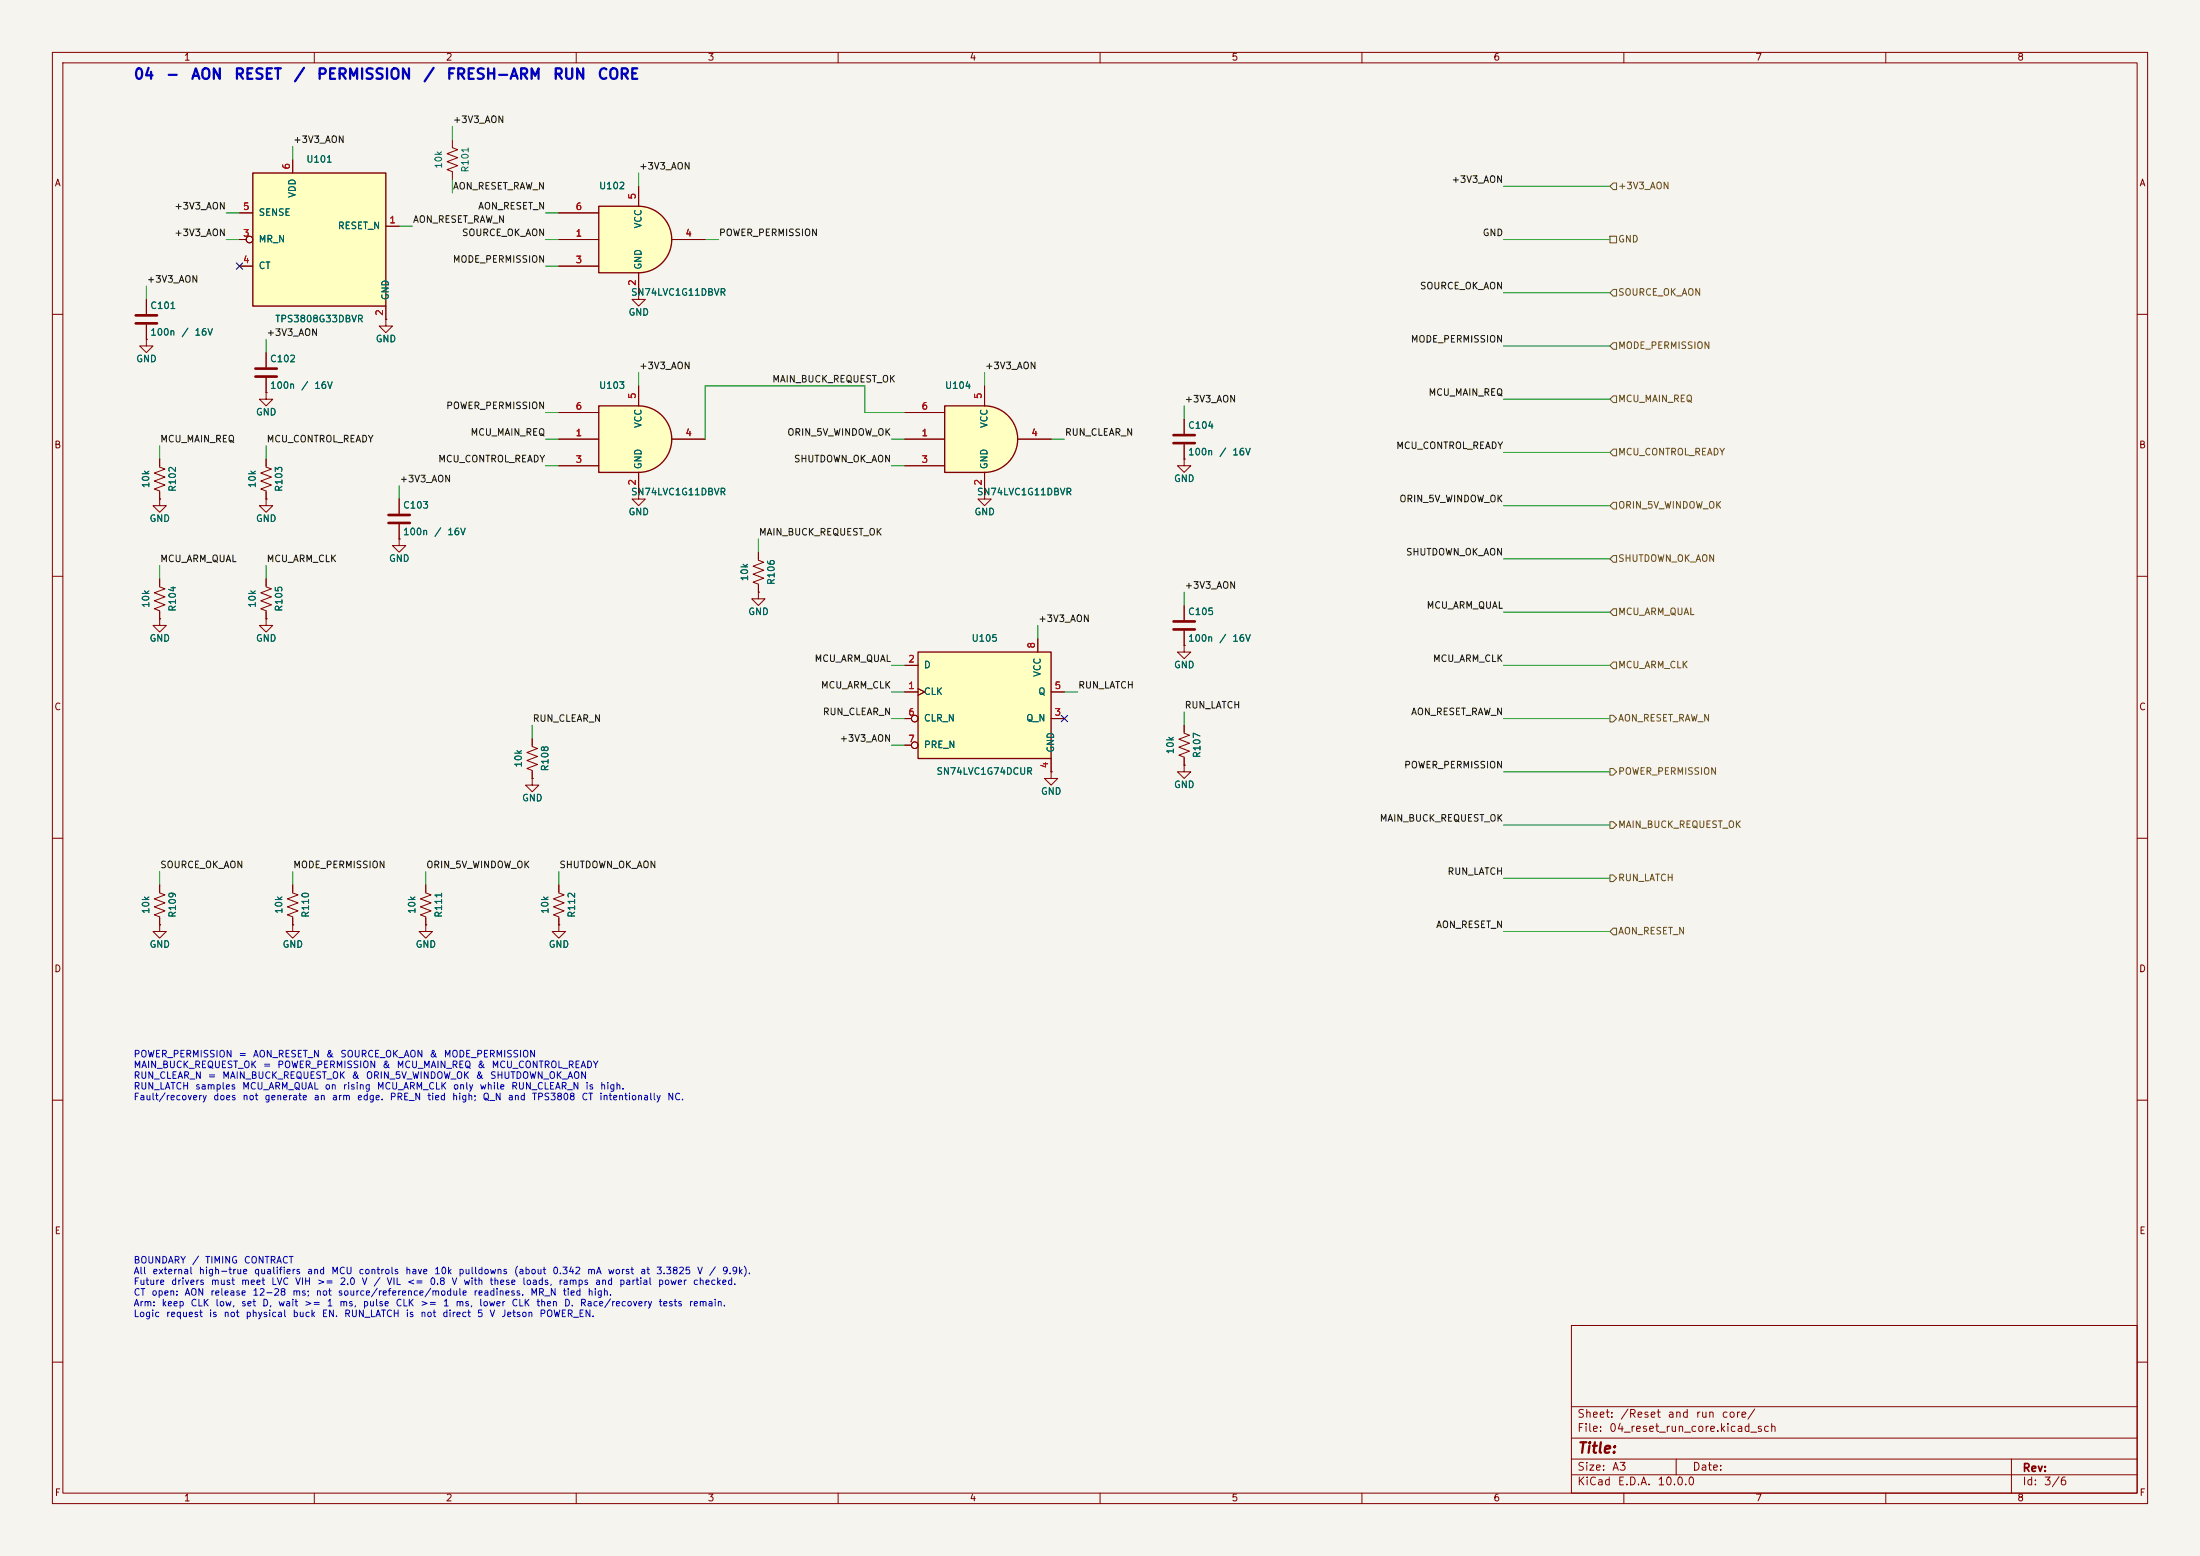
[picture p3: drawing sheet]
<svg xmlns="http://www.w3.org/2000/svg" width="420mm" height="297mm" viewBox="0 0 420 297" stroke-linecap="round" stroke-linejoin="round" font-family="sans-serif">
<path d="M0 0h420v297h-420z" fill="#f5f4ef" stroke="#f5f4ef" stroke-width=".19"/>
<g fill="none" stroke="#840000" stroke-width=".19">
<path d="M10 10h400v277h-400zM12 12h396v273h-396zM60 10v2M110 10v2M160 10v2M210 10v2M260 10v2M310 10v2M360 10v2M10 60h2M73.7 61v1.2h1.2l-1.2 1.3-1.3-1.3h1.3M73.7 61h.1"/>
<path d="M408 60h2M10 110h2M30.5 110.5v1.5l1 .4-2 .8 2 .7-2 .8 2 .7-2 .8 1 .4v1.5M144.8 105.4v1.5l1 .4-2 .8 2 .7-2 .8 2 .8-2 .7 1 .4v1.5M144.8 113v1.3h1.2l-1.2 1.3-1.3-1.3h1.3M144.8 113h.1M408 110h2M10 160h2M408 160h2M10 210h2M408 210h2M300 253h108v32h-108z"/>
<path d="M10 260h2M300 278.5h108M300 274.5h108M300 268.5h108M320 278.5v3M384 278.5v6.5M408 260h2M60 285v2M110 285v2M160 285v2M210 285v2M260 285v2"/>
<path d="M300 281.5h108M310 285v2M360 285v2"/>
</g>
<path d="M121.9 77.5a6.4 6.4 0 0 1 6.3 6.3 6.4 6.4 0 0 1-6.3 6.4z" fill="#ffffc2" stroke="#ffffc2" stroke-width=".19"/>
<path d="M114.3 77.5h7.6v12.7h-7.6z" fill="#ffffc2"/>
<path d="M114.3 77.5h7.6a6.4 6.4 0 0 1 6.3 6.3 6.4 6.4 0 0 1-6.3 6.4h-7.6z" fill="none" stroke="#840000" stroke-width=".25"/>
<g fill="none" stroke="#840000" stroke-width=".19">
<path d="M121.9 55.9v1.3h1.3l-1.3 1.2-1.3-1.2h1.3M121.9 55.9h.1M106.7 78.7h7.6M121.9 73.7v3.8M106.7 83.8h7.6M106.7 88.9h7.6M121.9 94v1.3h1.3l-1.3 1.2-1.3-1.2h1.3M121.9 94h.1M121.9 90.2v3.8M128.3 83.8h6.3M226.1 87.6v1.3h1.2l-1.2 1.3-1.3-1.3h1.3M226.1 87.6h.1"/>
<path d="M226.1 115.6v2.8M226.1 138.4v1.6l1 .3-2.1 .8 2.1 .8-2.1 .7 2.1 .8-2.1 .7 1.1 .4v1.6M226.1 123.2v1.3h1.2l-1.2 1.2-1.3-1.2h1.3M226.1 123.2h.1M226.1 120.4v2.8M226.1 146.1v1.2h1.2l-1.2 1.3-1.3-1.3h1.3M226.1 146.1h.1"/>
</g>
<path d="M224 118.6h4.1M224 120.1h4.1" fill="none" stroke="#840000" stroke-width=".51"/>
<path d="M121.9 39.4a6.4 6.4 0 0 1 6.3 6.3 6.4 6.4 0 0 1-6.3 6.4z" fill="#ffffc2" stroke="#ffffc2" stroke-width=".19"/>
<path d="M114.3 39.4h7.6v12.7h-7.6z" fill="#ffffc2"/>
<path d="M114.3 39.4h7.6a6.4 6.4 0 0 1 6.3 6.3 6.4 6.4 0 0 1-6.3 6.4h-7.6z" fill="none" stroke="#840000" stroke-width=".25"/>
<g fill="none" stroke="#840000" stroke-width=".19">
<path d="M86.4 26.7v1.5l1 .4-2.1 .7 2.1 .8-2.1 .8 2.1 .7-2.1 .8 1.1 .4v1.5M121.9 35.6v3.8M27.9 57.2v2.7M106.7 45.7h7.6M106.7 50.8h7.6M106.7 40.6h7.6M121.9 52.1v3.8M128.3 45.7h6.3M27.9 62v2.8M226.1 80v2.8M226.1 84.8v2.8M101.6 148.6v1.3h1.3l-1.3 1.2-1.3-1.2h1.3"/>
<path d="M101.6 148.6h.1M101.6 141v1.5l1 .4-2 .7 2 .8-2 .8 2 .7-2 .8 1 .4v1.5M200.7 147.3v1.3h1.2l-1.2 1.3-1.3-1.3h1.3M200.7 147.3h.1M30.5 176.5v1.3h1.2l-1.2 1.3-1.3-1.3h1.3M30.5 176.5h.1M30.5 168.9v1.5l1 .4-2 .8 2 .7-2 .8 2 .8-2 .7 1 .4v1.5M55.9 176.5v1.3h1.2l-1.2 1.3-1.3-1.3h1.3M55.9 176.5h.1M55.9 168.9v1.5l1 .4-2 .8 2 .7-2 .8 2 .8-2 .7 1 .4v1.5M81.3 176.5v1.3h1.2l-1.2 1.3-1.3-1.3h1.3M81.3 176.5h.1"/>
<path d="M106.7 176.5v1.3h1.2l-1.2 1.3-1.3-1.3h1.3M106.7 176.5h.1M106.7 168.9v1.5l1 .4-2 .8 2 .7-2 .8 2 .8-2 .7 1 .4v1.5"/>
</g>
<path d="M25.9 60.2h4.1M25.9 61.7h4.1M224 83.1h4.1M224 84.6h4.1" fill="none" stroke="#840000" stroke-width=".51"/>
<path d="M188 77.5a6.4 6.4 0 0 1 6.3 6.3 6.4 6.4 0 0 1-6.3 6.4z" fill="#ffffc2" stroke="#ffffc2" stroke-width=".19"/>
<path d="M180.3 77.5h7.7v12.7h-7.7z" fill="#ffffc2"/>
<path d="M180.3 77.5h7.7a6.4 6.4 0 0 1 6.3 6.3 6.4 6.4 0 0 1-6.3 6.4h-7.7z" fill="none" stroke="#840000" stroke-width=".25"/>
<path d="M172.7 78.7h7.6M188 73.7v3.8M172.7 83.8h7.6M172.7 88.9h7.6M188 94v1.3h1.2l-1.2 1.2-1.3-1.2h1.3M188 94h.1M188 90.2v3.8M194.3 83.8h6.4" fill="none" stroke="#840000" stroke-width=".19"/>
<path d="M175.3 124.5h25.4v20.3h-25.4z" fill="#ffffc2"/>
<path d="M175.3 124.5h25.4v20.3h-25.4z" fill="none" stroke="#840000" stroke-width=".25"/>
<g fill="none" stroke="#840000" stroke-width=".19">
<path d="M27.9 64.8v1.2h1.3l-1.3 1.3-1.2-1.3h1.2M27.9 64.8h.1M50.8 74.9v1.3h1.3l-1.3 1.3-1.3-1.3h1.3M50.8 74.9h.1M30.5 95.3v1.2h1.2l-1.2 1.3-1.3-1.3h1.3M30.5 95.3h.1M30.5 87.6v1.6l1 .3-2 .8 2 .8-2 .7 2 .8-2 .7 1 .4v1.6M50.8 87.6v1.6l1 .3-2 .8 2 .8-2 .7 2 .8-2 .7 1 .4v1.6M50.8 95.3v1.2h1.3l-1.3 1.3-1.3-1.3h1.3M50.8 95.3h.1M76.2 95.3v2.7M30.5 118.1v1.3h1.2l-1.2 1.3-1.3-1.3h1.3"/>
<path d="M30.5 118.1h.1M50.8 118.1v1.3h1.3l-1.3 1.3-1.3-1.3h1.3M50.8 118.1h.1M50.8 110.5v1.5l1 .4-2 .8 2 .7-2 .8 2 .7-2 .8 1 .4v1.5M76.2 102.9v1.2h1.3l-1.3 1.3-1.3-1.3h1.3M76.2 102.9h.1M76.2 100.1v2.8M172.7 132.1h2.6M172.7 127h2.6M172.7 137.2h1.3M175.3 131.4l1.2 .7-1.2 .6M198.1 121.9v2.6"/>
<path d="M200.7 132.1h2.5M200.7 137.2h2.5M172.7 142.2h1.3M200.7 144.8v2.5M81.3 168.9v1.5l1 .4-2 .8 2 .7-2 .8 2 .8-2 .7 1 .4v1.5"/>
<circle cx="174.6" cy="137.2" r=".63"/>
<circle cx="174.6" cy="142.2" r=".63"/>
</g>
<path d="M74.2 98.3h4M74.2 99.8h4" fill="none" stroke="#840000" stroke-width=".51"/>
<path d="M48.3 33h25.4v25.4h-25.4z" fill="#ffffc2"/>
<path d="M48.3 33h25.4v25.4h-25.4z" fill="none" stroke="#840000" stroke-width=".25"/>
<g fill="none" stroke="#840000" stroke-width=".19">
<path d="M55.9 30.5v2.5M121.9 35.6v3.8M27.9 57.2v2.7M45.7 45.7h1.3M45.7 50.8h2.6M45.7 40.6h2.6M73.7 43.2h2.5M73.7 58.4v2.6M106.7 45.7h7.6M106.7 50.8h7.6M106.7 40.6h7.6M121.9 55.9h.1"/>
<path d="M121.9 52.1v3.8M128.3 45.7h6.3M27.9 64.8h.1M27.9 62v2.8M50.8 74.9h.1M50.8 67.3v2.8M50.8 72.1v2.8M73.7 61h.1M106.7 78.7h7.6M121.9 73.7v3.8M172.7 78.7h7.6M188 73.7v3.8"/>
<path d="M30.5 95.3h.1M30.5 87.6v1.3M30.5 94v1.3M50.8 95.3h.1M50.8 87.6v1.3M50.8 94v1.3M76.2 95.3v2.7M106.7 83.8h7.6M106.7 88.9h7.6M121.9 94h.1M121.9 90.2v3.8M128.3 83.8h6.3"/>
<path d="M172.7 83.8h7.6M172.7 88.9h7.6M188 94h.1M188 90.2v3.8M194.3 83.8h6.4M226.1 87.6h.1M226.1 80v2.8M226.1 84.8v2.8M30.5 118.1h.1M30.5 110.5v1.3M30.5 116.8v1.3M50.8 118.1h.1"/>
<path d="M50.8 110.5v1.3M50.8 116.8v1.3M76.2 102.9h.1M76.2 100.1v2.8M144.8 113h.1M144.8 105.4v1.3M144.8 111.8v1.2M226.1 115.6v2.8M172.7 132.1h2.6M172.7 127h2.6M172.7 137.2h1.3M175.3 131.4l1.2 .7-1.2 .6"/>
<path d="M198.1 121.9v2.6M200.7 132.1h2.5M200.7 137.2h2.5M226.1 123.2h.1M226.1 120.4v2.8M226.1 138.4v1.3M101.6 148.6h.1M101.6 141v1.2M101.6 147.3v1.3M172.7 142.2h1.3M200.7 147.3h.1M200.7 144.8v2.5"/>
<path d="M226.1 146.1h.1M226.1 144.8v1.3M30.5 176.5h.1M30.5 168.9v1.3M30.5 175.3v1.2M55.9 176.5h.1M55.9 168.9v1.3M55.9 175.3v1.2M81.3 176.5h.1M81.3 168.9v1.3M81.3 175.3v1.2M106.7 176.5h.1"/>
<path d="M106.7 168.9v1.3M106.7 175.3v1.2"/>
<circle cx="47.6" cy="45.7" r=".63"/>
<circle cx="174.6" cy="137.2" r=".63"/>
<circle cx="174.6" cy="142.2" r=".63"/>
</g>
<path d="M48.8 70.4h4M48.8 71.9h4" fill="none" stroke="#840000" stroke-width=".51"/>
<g fill="none" stroke="#725600" stroke-width=".19">
<path d="M308 34.9h.6v1.3h-.6l-.7-.6zM307.3 45.1h1.3v1.3h-1.3zM308 55.2h.6v1.3h-.6l-.7-.6zM308 65.4h.6v1.3h-.6l-.7-.7zM308 75.6h.6v1.2h-.6l-.7-.6zM308 85.7h.6v1.3h-.6l-.7-.6zM308 95.9h.6v1.3h-.6l-.7-.7zM308 116.2h.6v1.3h-.6l-.7-.7zM308 106h.6v1.3h-.6l-.7-.6zM307.3 136.5h.7l.6 .7-.6 .6h-.7zM308 126.4h.6v1.2h-.6l-.7-.6zM307.3 146.7h.7l.6 .6-.6 .7h-.7z"/>
<path d="M307.3 156.8h.7l.6 .7-.6 .6h-.7zM307.3 167h.7l.6 .6-.6 .7h-.7zM308 177.2h.6v1.2h-.6l-.7-.6z"/>
</g>
<g fill="none" stroke="#009600" stroke-width=".19">
<path d="M55.9 27.9v2.6M86.4 24.1v2.6M86.4 34.3v2.5M121.9 33v2.6M287 35.6h20.3M27.9 54.6v2.6M43.2 40.6h2.5M43.2 45.7h2.5M76.2 43.2h2.5M104.1 40.6h2.6M104.1 45.7h2.6M104.1 50.8h2.6"/>
<path d="M134.6 45.7h2.6M287 45.7h20.3M287 55.9h20.3M50.8 64.8v2.5M104.1 78.7h2.6M121.9 71.1v2.6M172.7 78.7h-7.6v-5h-30.5v10.1M188 71.1v2.6M226.1 77.5v2.5M287 66h20.3M287 76.2h20.3M30.5 85.1v2.5"/>
<path d="M50.8 85.1v2.5M76.2 92.7v2.6M104.1 83.8h2.6M104.1 88.9h2.6M170.2 83.8h2.5M170.2 88.9h2.5M200.7 83.8h2.5M287 86.4h20.3M287 96.5h20.3M30.5 108v2.5M50.8 108v2.5M144.8 102.9v2.5"/>
<path d="M198.1 119.4v2.5M226.1 113v2.6M287 106.7h20.3M287 116.8h20.3M101.6 138.4v2.6M170.2 132.1h2.5M170.2 127h2.5M170.2 137.2h2.5M203.2 132.1h2.5M226.1 135.9v2.5M287 127h20.3M287 137.2h20.3"/>
<path d="M170.2 142.2h2.5M287 147.3h20.3M287 157.5h20.3M30.5 166.4v2.5M55.9 166.4v2.5M81.3 166.4v2.5M106.7 166.4v2.5M287 167.6h20.3M287 177.8h20.3"/>
</g>
<path d="M45.1 50.2l1.2 1.2M46.3 50.2l-1.2 1.2M202.6 136.6l1.2 1.2M203.8 136.6l-1.2 1.2" fill="none" stroke="#000084" stroke-width=".19"/>
<g font-size="2" fill="#0000c2">
<text x="25.4" y="15.6">04</text>
<text x="31.5" y="15.6">-</text>
<text x="36.3" y="15.6">AON</text>
<text x="44.6" y="15.6">RESET</text>
<text x="55.9" y="15.6">/</text>
<text x="60.4" y="15.6">PERMISSION</text>
<text x="80.7" y="15.6">/</text>
<text x="85.1" y="15.6">FRESH-ARM</text>
<text x="105.4" y="15.6">RUN</text>
<text x="113.9" y="15.6">CORE</text>
</g>
<text font-size="2" fill="#840000" x="301" y="277.9">Title:</text>
<g font-size="1.5" fill="#840000">
<text x="301" y="273.7">File:</text>
<text x="301" y="271">Sheet:</text>
<text x="307.1" y="273.7">04_reset_run_core.kicad_sch</text>
<text x="309.2" y="271">/Reset</text>
<text x="318.2" y="271">and</text>
<text x="323.6" y="271">run</text>
<text x="328.5" y="271">core/</text>
<text x="301" y="281.1">Size:</text>
<text x="307.6" y="281.1">A3</text>
<text x="323" y="281.1">Date:</text>
<text x="386" y="281.3">Rev:</text>
<text x="301" y="283.9">KiCad</text>
<text x="308.7" y="283.9">E.D.A.</text>
<text x="316.3" y="283.9">10.0.0</text>
<text x="386" y="283.9">Id:</text>
<text x="390.1" y="283.9">3/6</text>
</g>
<g font-size="1.3" fill="#840000">
<text x="35" y="11.9">1</text>
<text x="85" y="11.9">2</text>
<text x="135" y="11.9">3</text>
<text x="185" y="11.9">4</text>
<text x="235" y="11.9">5</text>
<text x="285" y="11.9">6</text>
<text x="335" y="11.9">7</text>
<text x="385" y="11.9">8</text>
<text x="10.3" y="35.9">A</text>
<text x="408.3" y="35.9">A</text>
<text x="10.3" y="85.9">B</text>
<text x="408.2" y="85.9">B</text>
<text x="10.3" y="135.9">C</text>
<text x="408.2" y="135.9">C</text>
<text x="10.3" y="185.9">D</text>
<text x="408.2" y="185.9">D</text>
<text x="10.3" y="235.9">E</text>
<text x="408.3" y="235.9">E</text>
<text x="10.3" y="285.9">F</text>
<text x="35" y="286.9">1</text>
<text x="85" y="286.9">2</text>
<text x="135" y="286.9">3</text>
<text x="185" y="286.9">4</text>
<text x="235" y="286.9">5</text>
<text x="285" y="286.9">6</text>
<text x="335" y="286.9">7</text>
<text x="385" y="286.9">8</text>
<text x="408.3" y="285.9">F</text>
</g>
<g font-size="1.3" fill="#0f0f0f">
<text x="86.4" y="23.8">+3V3_AON</text>
<text x="55.9" y="27.6">+3V3_AON</text>
<text x="121.9" y="32.7">+3V3_AON</text>
<text x="277" y="35.2">+3V3_AON</text>
<text x="33.2" y="40.3">+3V3_AON</text>
<text x="86.4" y="36.5">AON_RESET_RAW_N</text>
<text x="91.2" y="40.3">AON_RESET_N</text>
<text x="33.2" y="45.4">+3V3_AON</text>
<text x="78.7" y="42.8">AON_RESET_RAW_N</text>
<text x="88.1" y="45.4">SOURCE_OK_AON</text>
<text x="137.2" y="45.4">POWER_PERMISSION</text>
<text x="282.9" y="45.4">GND</text>
<text x="86.3" y="50.5">MODE_PERMISSION</text>
<text x="27.9" y="54.3">+3V3_AON</text>
<text x="271" y="55.5">SOURCE_OK_AON</text>
<text x="50.8" y="64.4">+3V3_AON</text>
<text x="269.2" y="65.7">MODE_PERMISSION</text>
<text x="121.9" y="70.8">+3V3_AON</text>
<text x="188" y="70.8">+3V3_AON</text>
<text x="147.3" y="73.3">MAIN_BUCK_REQUEST_OK</text>
<text x="226.1" y="77.1">+3V3_AON</text>
<text x="272.6" y="75.9">MCU_MAIN_REQ</text>
<text x="85.1" y="78.4">POWER_PERMISSION</text>
<text x="89.7" y="83.5">MCU_MAIN_REQ</text>
<text x="150.2" y="83.5">ORIN_5V_WINDOW_OK</text>
<text x="203.2" y="83.5">RUN_CLEAR_N</text>
<text x="30.5" y="84.7">MCU_MAIN_REQ</text>
<text x="50.8" y="84.7">MCU_CONTROL_READY</text>
<text x="83.6" y="88.6">MCU_CONTROL_READY</text>
<text x="151.5" y="88.6">SHUTDOWN_OK_AON</text>
<text x="266.4" y="86">MCU_CONTROL_READY</text>
<text x="76.2" y="92.4">+3V3_AON</text>
<text x="267" y="96.2">ORIN_5V_WINDOW_OK</text>
<text x="30.5" y="107.6">MCU_ARM_QUAL</text>
<text x="50.8" y="107.6">MCU_ARM_CLK</text>
<text x="144.8" y="102.5">MAIN_BUCK_REQUEST_OK</text>
<text x="268.3" y="106.3">SHUTDOWN_OK_AON</text>
<text x="226.1" y="112.7">+3V3_AON</text>
<text x="198.1" y="119">+3V3_AON</text>
<text x="272.2" y="116.5">MCU_ARM_QUAL</text>
<text x="155.4" y="126.7">MCU_ARM_QUAL</text>
<text x="156.6" y="131.7">MCU_ARM_CLK</text>
<text x="205.7" y="131.7">RUN_LATCH</text>
<text x="273.5" y="126.7">MCU_ARM_CLK</text>
<text x="157" y="136.8">RUN_CLEAR_N</text>
<text x="226.1" y="135.5">RUN_LATCH</text>
<text x="269.3" y="136.8">AON_RESET_RAW_N</text>
<text x="101.6" y="138.1">RUN_CLEAR_N</text>
<text x="160.2" y="141.9">+3V3_AON</text>
<text x="267.9" y="147">POWER_PERMISSION</text>
<text x="263.3" y="157.1">MAIN_BUCK_REQUEST_OK</text>
<text x="30.5" y="166">SOURCE_OK_AON</text>
<text x="55.9" y="166">MODE_PERMISSION</text>
<text x="81.3" y="166">ORIN_5V_WINDOW_OK</text>
<text x="106.7" y="166">SHUTDOWN_OK_AON</text>
<text x="276.2" y="167.3">RUN_LATCH</text>
<text x="274.1" y="177.5">AON_RESET_N</text>
</g>
<g font-size="1.3" fill="#a90000">
<text x="55.6" y="32.5" transform="rotate(-90 55.6 32.5)">6</text>
<text x="46.3" y="40.4">5</text>
<text x="109.8" y="40.4">6</text>
<text x="121.7" y="38.2" transform="rotate(-90 121.7 38.2)">5</text>
<text x="46.3" y="45.5">3</text>
<text x="74.2" y="42.9">1</text>
<text x="109.8" y="45.5">1</text>
<text x="130.7" y="45.5">4</text>
<text x="46.3" y="50.5">4</text>
<text x="109.8" y="50.5">3</text>
<text x="121.7" y="54.7" transform="rotate(-90 121.7 54.7)">2</text>
<text x="73.4" y="60.4" transform="rotate(-90 73.4 60.4)">2</text>
<text x="121.7" y="76.3" transform="rotate(-90 121.7 76.3)">5</text>
<text x="187.7" y="76.3" transform="rotate(-90 187.7 76.3)">5</text>
<text x="109.8" y="83.6">1</text>
<text x="109.8" y="78.5">6</text>
<text x="130.7" y="83.6">4</text>
<text x="175.8" y="83.6">1</text>
<text x="175.8" y="78.5">6</text>
<text x="196.8" y="83.6">4</text>
<text x="109.8" y="88.6">3</text>
<text x="175.8" y="88.6">3</text>
<text x="121.7" y="92.8" transform="rotate(-90 121.7 92.8)">2</text>
<text x="187.7" y="92.8" transform="rotate(-90 187.7 92.8)">2</text>
<text x="197.9" y="123.9" transform="rotate(-90 197.9 123.9)">8</text>
<text x="173.3" y="131.8">1</text>
<text x="173.3" y="126.7">2</text>
<text x="201.2" y="131.8">5</text>
<text x="173.3" y="136.9">6</text>
<text x="201.2" y="136.9">3</text>
<text x="173.3" y="142">7</text>
<text x="200.4" y="146.8" transform="rotate(-90 200.4 146.8)">4</text>
</g>
<g font-size="1.3" fill="#006464">
<text x="58.4" y="31.3">U101</text>
<text x="84.7" y="32.3" transform="rotate(-90 84.7 32.3)">10k</text>
<text x="89.8" y="33" transform="rotate(-90 89.8 33)">R101</text>
<text x="49.3" y="41.5">SENSE</text>
<text x="56.7" y="37.9" transform="rotate(-90 56.7 37.9)">VDD</text>
<text x="114.3" y="36.4">U102</text>
<text x="49.3" y="46.6">MR_N</text>
<text x="64.4" y="44">RESET_N</text>
<text x="122.8" y="43.7" transform="rotate(-90 122.8 43.7)">VCC</text>
<text x="49.3" y="51.7">CT</text>
<text x="122.8" y="51.6" transform="rotate(-90 122.8 51.6)">GND</text>
<text x="28.6" y="59.3">C101</text>
<text x="74.5" y="57.4" transform="rotate(-90 74.5 57.4)">GND</text>
<text x="120.4" y="56.7">SN74LVC1G11DBVR</text>
<text x="28.6" y="64.4">100n</text>
<text x="34.5" y="64.4">/</text>
<text x="37" y="64.4">16V</text>
<text x="52.4" y="61.8">TPS3808G33DBVR</text>
<text x="71.6" y="65.6">GND</text>
<text x="119.9" y="60.6">GND</text>
<text x="25.9" y="69.4">GND</text>
<text x="51.4" y="69.4">C102</text>
<text x="51.4" y="74.5">100n</text>
<text x="57.4" y="74.5">/</text>
<text x="59.9" y="74.5">16V</text>
<text x="114.3" y="74.5">U103</text>
<text x="180.3" y="74.5">U104</text>
<text x="48.8" y="79.6">GND</text>
<text x="122.8" y="81.8" transform="rotate(-90 122.8 81.8)">VCC</text>
<text x="188.8" y="81.8" transform="rotate(-90 188.8 81.8)">VCC</text>
<text x="226.7" y="82.1">C104</text>
<text x="122.8" y="89.7" transform="rotate(-90 122.8 89.7)">GND</text>
<text x="188.8" y="89.7" transform="rotate(-90 188.8 89.7)">GND</text>
<text x="226.7" y="87.2">100n</text>
<text x="232.7" y="87.2">/</text>
<text x="235.2" y="87.2">16V</text>
<text x="28.8" y="93.3" transform="rotate(-90 28.8 93.3)">10k</text>
<text x="33.9" y="94" transform="rotate(-90 33.9 94)">R102</text>
<text x="49.1" y="93.3" transform="rotate(-90 49.1 93.3)">10k</text>
<text x="54.2" y="94" transform="rotate(-90 54.2 94)">R103</text>
<text x="120.4" y="94.8">SN74LVC1G11DBVR</text>
<text x="186.4" y="94.8">SN74LVC1G11DBVR</text>
<text x="224" y="92.3">GND</text>
<text x="28.4" y="99.9">GND</text>
<text x="48.8" y="99.9">GND</text>
<text x="76.8" y="97.4">C103</text>
<text x="119.9" y="98.7">GND</text>
<text x="185.9" y="98.7">GND</text>
<text x="74.2" y="107.5">GND</text>
<text x="76.8" y="102.5">100n</text>
<text x="82.8" y="102.5">/</text>
<text x="85.3" y="102.5">16V</text>
<text x="143.1" y="111" transform="rotate(-90 143.1 111)">10k</text>
<text x="148.2" y="111.8" transform="rotate(-90 148.2 111.8)">R106</text>
<text x="28.8" y="116.1" transform="rotate(-90 28.8 116.1)">10k</text>
<text x="33.9" y="116.9" transform="rotate(-90 33.9 116.9)">R104</text>
<text x="49.1" y="116.1" transform="rotate(-90 49.1 116.1)">10k</text>
<text x="54.2" y="116.9" transform="rotate(-90 54.2 116.9)">R105</text>
<text x="142.7" y="117.7">GND</text>
<text x="226.7" y="117.7">C105</text>
<text x="28.4" y="122.8">GND</text>
<text x="48.8" y="122.8">GND</text>
<text x="185.4" y="122.8">U105</text>
<text x="226.7" y="122.8">100n</text>
<text x="232.7" y="122.8">/</text>
<text x="235.2" y="122.8">16V</text>
<text x="176.3" y="127.9">D</text>
<text x="199" y="129.3" transform="rotate(-90 199 129.3)">VCC</text>
<text x="224" y="127.9">GND</text>
<text x="176.3" y="132.9">CLK</text>
<text x="198.1" y="132.9">Q</text>
<text x="176.3" y="138">CLR_N</text>
<text x="176.3" y="143.1">PRE_N</text>
<text x="195.8" y="138">Q_N</text>
<text x="201.5" y="143.8" transform="rotate(-90 201.5 143.8)">GND</text>
<text x="99.9" y="146.6" transform="rotate(-90 99.9 146.6)">10k</text>
<text x="105" y="147.3" transform="rotate(-90 105 147.3)">R108</text>
<text x="178.7" y="148.2">SN74LVC1G74DCUR</text>
<text x="224.4" y="144.1" transform="rotate(-90 224.4 144.1)">10k</text>
<text x="229.5" y="144.8" transform="rotate(-90 229.5 144.8)">R107</text>
<text x="99.6" y="153.3">GND</text>
<text x="198.6" y="152">GND</text>
<text x="224" y="150.7">GND</text>
<text x="28.8" y="174.5" transform="rotate(-90 28.8 174.5)">10k</text>
<text x="33.9" y="175.3" transform="rotate(-90 33.9 175.3)">R109</text>
<text x="54.2" y="174.5" transform="rotate(-90 54.2 174.5)">10k</text>
<text x="59.3" y="175.3" transform="rotate(-90 59.3 175.3)">R110</text>
<text x="79.6" y="174.5" transform="rotate(-90 79.6 174.5)">10k</text>
<text x="84.7" y="175.3" transform="rotate(-90 84.7 175.3)">R111</text>
<text x="105" y="174.5" transform="rotate(-90 105 174.5)">10k</text>
<text x="110.1" y="175.3" transform="rotate(-90 110.1 175.3)">R112</text>
<text x="28.4" y="181.2">GND</text>
<text x="53.8" y="181.2">GND</text>
<text x="79.2" y="181.2">GND</text>
<text x="104.6" y="181.2">GND</text>
</g>
<g font-size="1.3" fill="#725600">
<text x="308.8" y="36.4">+3V3_AON</text>
<text x="308.8" y="46.6">GND</text>
<text x="308.8" y="56.7">SOURCE_OK_AON</text>
<text x="308.8" y="66.9">MODE_PERMISSION</text>
<text x="308.8" y="77.1">MCU_MAIN_REQ</text>
<text x="308.8" y="87.2">MCU_CONTROL_READY</text>
<text x="308.8" y="97.4">ORIN_5V_WINDOW_OK</text>
<text x="308.8" y="107.5">SHUTDOWN_OK_AON</text>
<text x="308.8" y="117.7">MCU_ARM_QUAL</text>
<text x="308.8" y="127.9">MCU_ARM_CLK</text>
<text x="308.8" y="138">AON_RESET_RAW_N</text>
<text x="308.8" y="148.2">POWER_PERMISSION</text>
<text x="308.8" y="158.3">MAIN_BUCK_REQUEST_OK</text>
<text x="308.8" y="168.5">RUN_LATCH</text>
<text x="308.8" y="178.7">AON_RESET_N</text>
</g>
<g font-size="1.3" fill="#0000c2">
<text x="25.4" y="202.1">POWER_PERMISSION</text>
<text x="45.4" y="202.1">=</text>
<text x="48.2" y="202.1">AON_RESET_N</text>
<text x="62.1" y="202.1">&amp;</text>
<text x="64.9" y="202.1">SOURCE_OK_AON</text>
<text x="81.9" y="202.1">&amp;</text>
<text x="84.6" y="202.1">MODE_PERMISSION</text>
<text x="25.4" y="204.2">MAIN_BUCK_REQUEST_OK</text>
<text x="25.4" y="206.2">RUN_CLEAR_N</text>
<text x="25.4" y="208.3">RUN_LATCH</text>
<text x="37.2" y="208.3">samples</text>
<text x="39.6" y="206.2">=</text>
<text x="42.3" y="206.2">MAIN_BUCK_REQUEST_OK</text>
<text x="46.1" y="208.3">MCU_ARM_QUAL</text>
<text x="50.1" y="204.2">=</text>
<text x="52.8" y="204.2">POWER_PERMISSION</text>
<text x="61.9" y="208.3">on</text>
<text x="65.3" y="208.3">rising</text>
<text x="67" y="206.2">&amp;</text>
<text x="69.8" y="206.2">ORIN_5V_WINDOW_OK</text>
<text x="71.8" y="208.3">MCU_ARM_CLK</text>
<text x="72.9" y="204.2">&amp;</text>
<text x="75.6" y="204.2">MCU_MAIN_REQ</text>
<text x="86.4" y="208.3">only</text>
<text x="90.7" y="206.2">&amp;</text>
<text x="91" y="204.2">&amp;</text>
<text x="91.5" y="208.3">while</text>
<text x="93.4" y="206.2">SHUTDOWN_OK_AON</text>
<text x="93.7" y="204.2">MCU_CONTROL_READY</text>
<text x="97.5" y="208.3">RUN_CLEAR_N</text>
<text x="111.7" y="208.3">is</text>
<text x="114.5" y="208.3">high.</text>
<text x="25.4" y="210.3">Fault/recovery</text>
<text x="40.6" y="210.3">does</text>
<text x="46.2" y="210.3">not</text>
<text x="50.4" y="210.3">generate</text>
<text x="59.8" y="210.3">an</text>
<text x="63.2" y="210.3">arm</text>
<text x="68" y="210.3">edge.</text>
<text x="74.3" y="210.3">PRE_N</text>
<text x="81.5" y="210.3">tied</text>
<text x="86.2" y="210.3">high;</text>
<text x="92" y="210.3">Q_N</text>
<text x="96.8" y="210.3">and</text>
<text x="101.4" y="210.3">TPS3808</text>
<text x="110.9" y="210.3">CT</text>
<text x="114.3" y="210.3">intentionally</text>
<text x="127.3" y="210.3">NC.</text>
<text x="25.4" y="241.5">BOUNDARY</text>
<text x="25.4" y="243.5">All</text>
<text x="25.4" y="245.6">Future</text>
<text x="29" y="243.5">external</text>
<text x="32.6" y="245.6">drivers</text>
<text x="36.5" y="241.5">/</text>
<text x="37.8" y="243.5">high-true</text>
<text x="39.1" y="241.5">TIMING</text>
<text x="40.1" y="245.6">must</text>
<text x="45.9" y="245.6">meet</text>
<text x="46.5" y="241.5">CONTRACT</text>
<text x="48.4" y="243.5">qualifiers</text>
<text x="51.7" y="245.6">LVC</text>
<text x="56.2" y="245.6">VIH</text>
<text x="58.5" y="243.5">and</text>
<text x="60.4" y="245.6">&gt;=</text>
<text x="63.1" y="243.5">MCU</text>
<text x="64.7" y="245.6">2.0</text>
<text x="68.3" y="243.5">controls</text>
<text x="68.9" y="245.6">V</text>
<text x="71.2" y="245.6">/</text>
<text x="73.7" y="245.6">VIL</text>
<text x="77.3" y="243.5">have</text>
<text x="77.6" y="245.6">&lt;=</text>
<text x="81.9" y="245.6">0.8</text>
<text x="82.8" y="243.5">10k</text>
<text x="86.1" y="245.6">V</text>
<text x="87.4" y="243.5">pulldowns</text>
<text x="88.4" y="245.6">with</text>
<text x="93.3" y="245.6">these</text>
<text x="98" y="243.5">(about</text>
<text x="99.6" y="245.6">loads,</text>
<text x="105.3" y="243.5">0.342</text>
<text x="106.5" y="245.6">ramps</text>
<text x="112" y="243.5">mA</text>
<text x="113.5" y="245.6">and</text>
<text x="115.9" y="243.5">worst</text>
<text x="118.1" y="245.6">partial</text>
<text x="122.1" y="243.5">at</text>
<text x="125.1" y="243.5">3.3825</text>
<text x="125.5" y="245.6">power</text>
<text x="132.2" y="245.6">checked.</text>
<text x="133" y="243.5">V</text>
<text x="135.2" y="243.5">/</text>
<text x="137.7" y="243.5">9.9k).</text>
<text x="25.4" y="247.6">CT</text>
<text x="25.4" y="249.7">Arm:</text>
<text x="25.4" y="251.7">Logic</text>
<text x="28.8" y="247.6">open:</text>
<text x="30.7" y="249.7">keep</text>
<text x="31.6" y="251.7">request</text>
<text x="35.1" y="247.6">AON</text>
<text x="36.3" y="249.7">CLK</text>
<text x="39.8" y="251.7">is</text>
<text x="40" y="247.6">release</text>
<text x="41" y="249.7">low,</text>
<text x="42.6" y="251.7">not</text>
<text x="45.9" y="249.7">set</text>
<text x="46.8" y="251.7">physical</text>
<text x="48.1" y="247.6">12-28</text>
<text x="49.9" y="249.7">D,</text>
<text x="53" y="249.7">wait</text>
<text x="55.7" y="247.6">ms;</text>
<text x="55.7" y="251.7">buck</text>
<text x="58" y="249.7">&gt;=</text>
<text x="60.2" y="247.6">not</text>
<text x="61.3" y="251.7">EN.</text>
<text x="62.3" y="249.7">1</text>
<text x="64.4" y="247.6">source/reference/module</text>
<text x="64.7" y="249.7">ms,</text>
<text x="65.6" y="251.7">RUN_LATCH</text>
<text x="69.2" y="249.7">pulse</text>
<text x="75.4" y="249.7">CLK</text>
<text x="77.3" y="251.7">is</text>
<text x="80.1" y="251.7">not</text>
<text x="80.2" y="249.7">&gt;=</text>
<text x="84.3" y="251.7">direct</text>
<text x="84.5" y="249.7">1</text>
<text x="86.8" y="249.7">ms,</text>
<text x="90.3" y="247.6">readiness.</text>
<text x="91" y="251.7">5</text>
<text x="91.3" y="249.7">lower</text>
<text x="93.3" y="251.7">V</text>
<text x="95.6" y="251.7">Jetson</text>
<text x="97.5" y="249.7">CLK</text>
<text x="101.1" y="247.6">MR_N</text>
<text x="102.3" y="249.7">then</text>
<text x="102.9" y="251.7">POWER_EN.</text>
<text x="107.3" y="247.6">tied</text>
<text x="107.6" y="249.7">D.</text>
<text x="110.6" y="249.7">Race/recovery</text>
<text x="112.1" y="247.6">high.</text>
<text x="125.6" y="249.7">tests</text>
<text x="131.4" y="249.7">remain.</text>
</g>
</svg>
